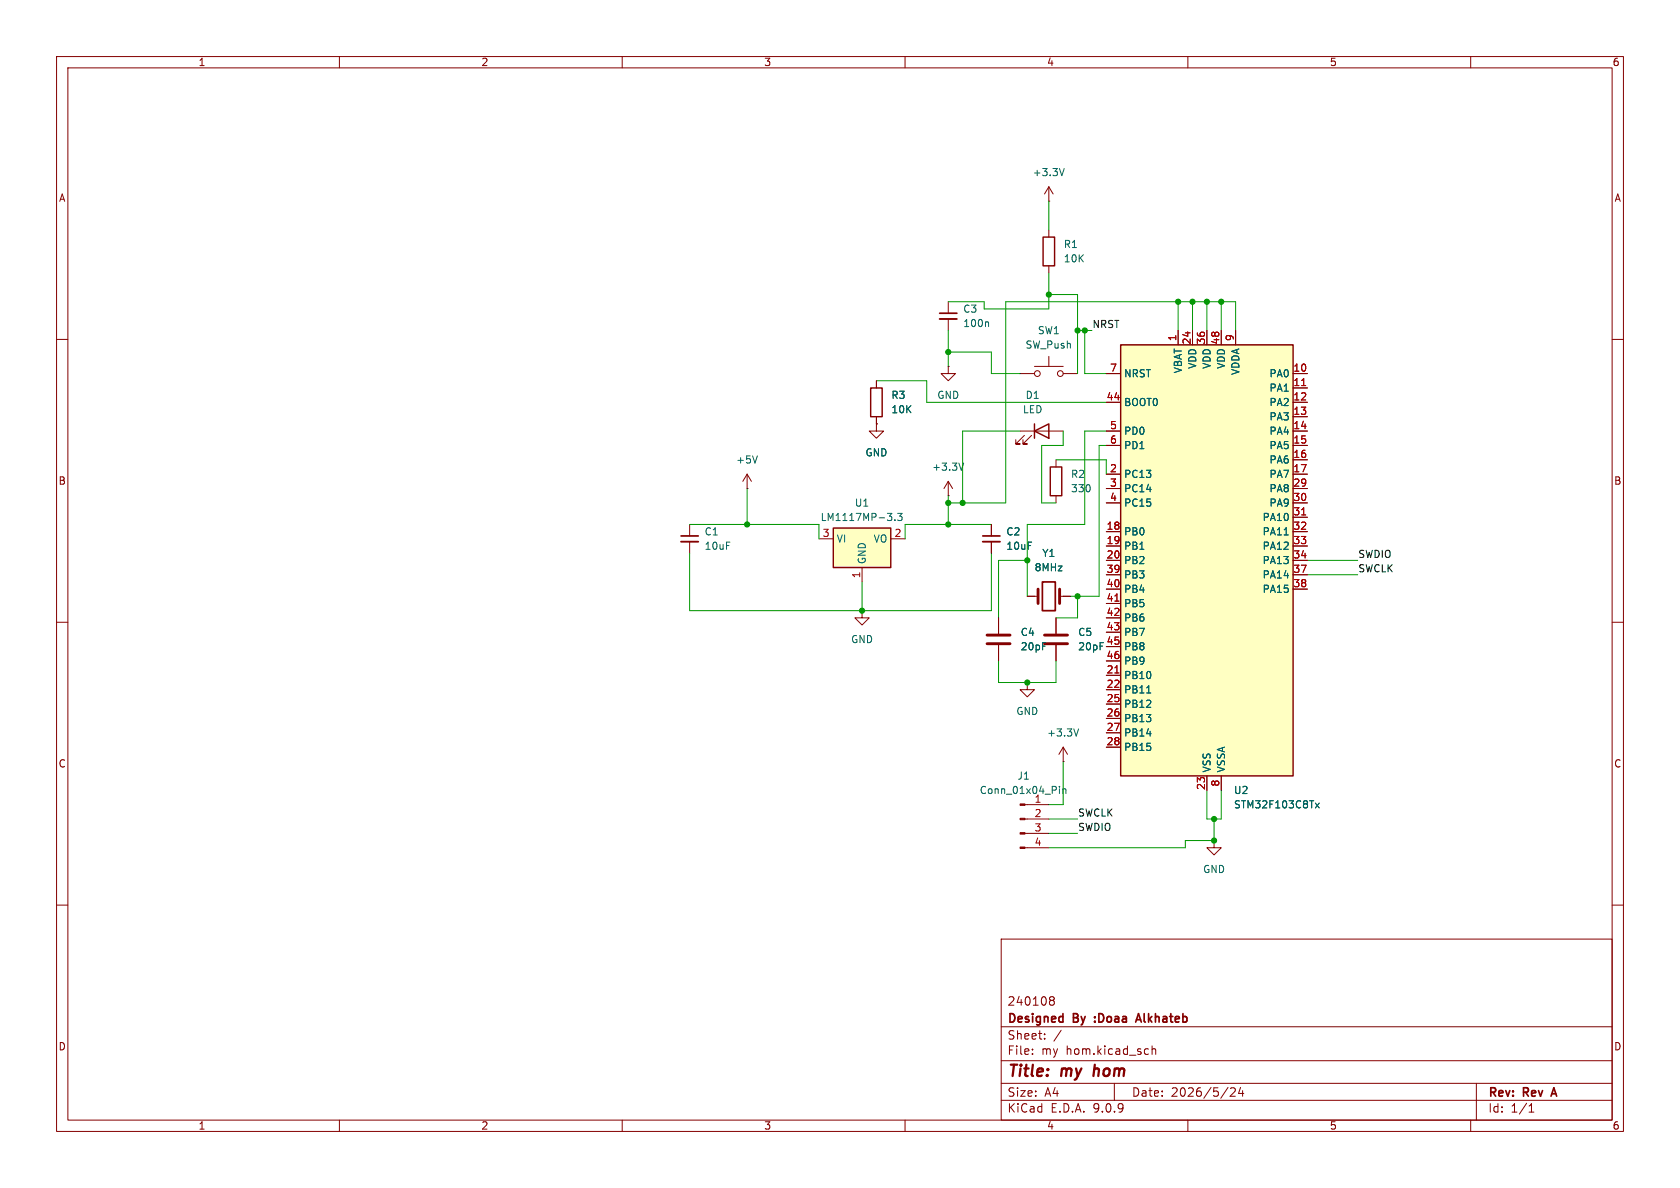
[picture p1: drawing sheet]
<svg xmlns="http://www.w3.org/2000/svg" width="297mm" height="210mm" viewBox="0 0 297 210" stroke-linecap="round" stroke-linejoin="round" font-family="sans-serif">
<g fill="none" stroke="#840000" stroke-width=".18">
<path d="M10 10h277v190h-277zM12 12h273v186h-273zM60 10v2M110 10v2M160 10v2M210 10v2M260 10v2M10 60h2M285 60h2M132.1 86.4h.1M132.1 83.8l-.8 1.3M132.1 83.8l.7 1.3"/>
<path d="M132.1 83.8v2.6M175.3 92.7v2M175.3 95.8v2M10 110h2M285 110h2M10 160h2M177 166h108v32h-108zM185.6 176.7l.2 .1M185.6 176.3l.2-.1 .4 .1 .2 .3-.3 .2M185.8 176.8h.3M185.8 176.8l-.2 .2M186.1 176.8l.3 .3-.1 .5-.2 .1-.5-.1"/>
<path d="M285 160h2M60 198v2M110 198v2M160 198v2M177 194.5h108M177 191.5h108M177 187.5h108M177 181.5h108M182.5 186.3v.1M182.5 185.5v.1M184.7 183.6v.1M184.7 182.8v.1"/>
<path d="M187.6 182.1l-1.3 2M197 191.5v3M203.7 184.9v1.5M203.7 185.5l.2-.1 .3 .1 .1 .9M210 198v2M217.1 192.2l-1.3 2M217.5 192.4l.6-.1 .2 .1 .1 .3-.9 1.1h.9M219.3 192.2l-.3 1.1h.9M219.7 192.8v1M260 198v2M261 191.5v6.5M270.3 196.6h.9"/>
<path d="M270.3 195.5l.4-.4v1.5"/>
</g>
<path d="M173.7 94.7h3.1M193.6 179.8v.1M193.6 180.5v.2M200.8 180.7l.5-1.5 .5 1.5M200.9 180.3h.7M274.3 193.4h.8M274.7 192.3l-.5 1.5" fill="none" stroke="#840000" stroke-width=".3"/>
<path d="M193.6 188.2l-.3 2" fill="none" stroke="#840000" stroke-width=".4"/>
<path d="M133.9 80.6l-.4 1.3" fill="none" stroke="#006464" stroke-width=".18"/>
<path d="M173.7 95.8h3.1" fill="none" stroke="#840000" stroke-width=".33"/>
<path d="M198.1 61h30.5v76.2h-30.5z" fill="#ffffc2"/>
<path d="M153.9 68.6h2.1v5.1h-2.1zM198.1 61h30.5v76.2h-30.5z" fill="none" stroke="#840000" stroke-width=".25"/>
<g fill="none" stroke="#840000" stroke-width=".18">
<path d="M208.3 58.4v2.6M210.8 58.4v2.6M213.4 58.4v2.6M215.9 58.4v2.6M218.4 58.4v2.6M154.9 67.3v1.3M154.9 73.7v1.2M195.6 66h2.5M195.6 71.1h2.5M195.6 76.2h2.5M195.6 78.7h2.5M228.6 66h2.5"/>
<path d="M228.6 71.1h2.5M228.6 76.2h2.5M228.6 78.7h2.5M228.6 68.6h2.5M228.6 73.7h2.5M121.9 92.7v2M121.9 95.8v2M195.6 83.8h2.5M195.6 86.4h2.5M195.6 88.9h2.5M195.6 94h2.5M195.6 96.5h2.5"/>
<path d="M195.6 99.1h2.5M228.6 83.8h2.5M228.6 86.4h2.5M228.6 88.9h2.5M228.6 94h2.5M228.6 96.5h2.5M228.6 99.1h2.5M228.6 81.3h2.5M228.6 91.4h2.5M195.6 101.6h2.5M195.6 104.1h2.5M195.6 106.7h2.5"/>
<path d="M195.6 109.2h2.5M195.6 111.8h2.5M195.6 114.3h2.5M195.6 116.8h2.5M195.6 119.4h2.5M228.6 101.6h2.5M228.6 104.1h2.5M195.6 121.9h2.5M195.6 124.5h2.5M195.6 127h2.5M195.6 129.5h2.5M195.6 132.1h2.5"/>
<path d="M213.4 137.2v2.5M215.9 137.2v2.5"/>
</g>
<path d="M230.1 68.2h.7M230.1 91h.7M197.1 106.3h.7M197.1 119h.7" fill="none" stroke="#a90000" stroke-width=".18"/>
<path d="M227 94.6h.7M202.7 122.5h.7M232.5 142l.7 .8M233.2 142l-.7 .8" fill="none" stroke="#006464" stroke-width=".18"/>
<path d="M120.4 94.7h3" fill="none" stroke="#840000" stroke-width=".3"/>
<path d="M120.4 95.8h3" fill="none" stroke="#840000" stroke-width=".33"/>
<path d="M147.3 93.3h10.2v7h-10.2z" fill="#ffffc2"/>
<path d="M184.4 41.9h2v5.1h-2zM182.9 76.2l2.5-1.3v2.6zM182.9 74.9v2.6M147.3 93.3h10.2v7h-10.2zM185.7 82.6h2v5h-2z" fill="none" stroke="#840000" stroke-width=".25"/>
<g fill="none" stroke="#840000" stroke-width=".18">
<path d="M185.4 35.6h.1M185.4 33v2.6M185.4 33l-.7 1.3M185.4 33l.8 1.3M167.6 53.3v2.1M167.6 56.4v2M185.4 40.6v1.3M185.4 47v1.3M208.3 58.4v2.6M210.8 58.4v2.6M213.4 58.4v2.6M215.9 58.4v2.6"/>
<path d="M218.4 58.4v2.6M154.9 74.9v1.3h1.3l-1.3 1.3-1.2-1.3h1.2M154.9 74.9h.1M154.9 67.3v1.3M154.9 73.7v1.2M167.6 64.8v1.2h1.3l-1.3 1.3-1.2-1.3h1.2M167.6 64.8h.1M180.3 76.2h7.7M180.3 66h2.6M181.1 77l-1.5 1.5h.7h-.7v-.8M182.4 77l-1.6 1.5h.8h-.8v-.8M182.9 64.8h5.1"/>
<path d="M185.4 63v1.8M188 66h2.5M195.6 76.2h2.5M195.6 66h2.5M195.6 71.1h2.5M195.6 78.7h2.5M228.6 76.2h2.5M228.6 66h2.5M228.6 71.1h2.5M228.6 78.7h2.5M228.6 68.6h2.5M228.6 73.7h2.5"/>
<path d="M144.8 95.3h2.5M157.5 95.3h2.5M167.6 87.6h.1M167.6 85.1v2.5M167.6 85.1l-.7 1.3M167.6 85.1l.8 1.3M175.3 92.7v2M175.3 95.8v2M186.7 81.3v1.3M186.7 87.6v1.3M195.6 83.8h2.5M195.6 86.4h2.5"/>
<path d="M195.6 88.9h2.5M195.6 94h2.5M195.6 96.5h2.5M195.6 99.1h2.5M228.6 83.8h2.5M228.6 86.4h2.5M228.6 88.9h2.5M228.6 94h2.5M228.6 96.5h2.5M228.6 99.1h2.5M228.6 81.3h2.5M228.6 91.4h2.5"/>
<path d="M152.4 108v1.2h1.3l-1.3 1.3-1.3-1.3h1.3M152.4 108h.1M152.4 100.3v2.6M176.5 109.2v2.8M176.5 114v2.8M181.6 105.4h1.9M186.7 109.2v2.8M186.7 114v2.8M187.3 105.4h1.9M195.6 101.6h2.5M195.6 104.1h2.5M195.6 106.7h2.5"/>
<path d="M195.6 109.2h2.5M195.6 111.8h2.5M195.6 114.3h2.5M195.6 116.8h2.5M195.6 119.4h2.5M228.6 101.6h2.5M228.6 104.1h2.5M181.6 120.7v1.2h1.3l-1.3 1.3-1.3-1.3h1.3M181.6 120.7h.1M188 134.6h.1M188 132.1l-.8 1.3M188 132.1l.7 1.3"/>
<path d="M188 132.1v2.5M195.6 121.9h2.5M195.6 124.5h2.5M195.6 127h2.5M195.6 129.5h2.5M195.6 132.1h2.5M213.4 137.2v2.5M215.9 137.2v2.5M181.2 142.2h4.2M181.2 144.8h4.2M181.2 147.3h4.2M181.2 149.9h4.2"/>
<path d="M214.6 148.6v1.3h1.3l-1.3 1.2-1.2-1.2h1.2M214.6 148.6h.1"/>
<circle cx="183.4" cy="66" r=".51"/>
<circle cx="187.5" cy="66" r=".51"/>
</g>
<g fill="none" stroke="#006464" stroke-width=".18">
<path d="M188.1 29.8l-.4 1.3M174.6 56.9l.2 .2v.6M156.9 90.7h.8l-.5 .5M157.6 91.4v.5M158.2 91.9v.1M158.7 90.7h.8l-.4 .5 .3 .2v.5l-.2 .1-.5-.1M170.4 81.9l-.5 1.2M227 94.6h.7M187.3 139v.1M187.3 139.4v.9M187.9 139.4v.9M187.9 139.6l.2-.2 .3 .1v.8"/>
<path d="M190.7 128.8l-.4 1.3M202.7 122.5h.7M232.5 142l.7 .8M233.2 142l-.7 .8"/>
</g>
<path d="M166.1 55.4h3.1M184.3 102.9h2.3v5.1h-2.3z" fill="none" stroke="#840000" stroke-width=".3"/>
<path d="M166.1 56.4h3.1" fill="none" stroke="#840000" stroke-width=".33"/>
<path d="M174.5 112.3h4.1M174.5 113.8h4.1M183.5 104.1v2.6M184.7 112.3h4M184.7 113.8h4M187.3 104.1v2.6" fill="none" stroke="#840000" stroke-width=".51"/>
<g fill="#840000" stroke="#840000" stroke-width=".18">
<path d="M180.3 142.1h.9v.3h-.9z"/>
<path d="M180.3 144.7h.9v.2h-.9z"/>
<path d="M180.3 147.2h.9v.2h-.9z"/>
<path d="M180.3 149.7h.9v.3h-.9z"/>
</g>
<g fill="none" stroke="#009600" stroke-width=".18">
<path d="M185.4 35.6v5M167.6 58.4v6.4M185.4 48.3v6.3h-11.4v-1.3h-6.4M185.4 52.1h5.1v13.9M190.5 58.4h2.5M191.8 58.4v7.6h3.8M208.3 53.3v5.1M210.8 53.3v5.1M213.4 53.3v5.1M215.9 53.3v5.1M218.4 58.4v-5.1h-40.6v35.6h-10.2M154.9 67.3h8.9v3.8h31.8"/>
<path d="M167.6 62.2h7.7v3.8h5M180.3 76.2h-10.1v12.7M188 76.2v2.5h-3.9v10.2h2.6M195.6 76.2h-3.8v16.5h-10.2v12.7M195.6 78.7h-1.3v26.7h-5.1M121.9 97.8v10.2h53.4v-10.2M121.9 92.7h22.9v2.6M132.1 86.4v6.3M167.6 87.6v5.1M175.3 92.7h-15.3v2.6M181.6 99.1h-5.1v10.1M186.7 81.3h8.9v2.5"/>
<path d="M231.1 99.1h8.9M152.4 102.9v5.1M176.5 116.8v3.9h10.2v-3.9M190.5 105.4v3.8h-3.8M231.1 101.6h8.9M188 134.6v7.6h-2.6M213.4 139.7v5.1h2.5v-5.1M185.4 144.8h5.1M185.4 147.3h5.1M214.6 144.8v3.8h-5.1v1.3h-24.1"/>
</g>
<path d="M230.1 68.2h.7M230.1 91h.7M197.1 106.3h.7M197.1 119h.7" fill="none" stroke="#a90000" stroke-width=".18"/>
<g fill="#009600" stroke="#009600" stroke-width=".18">
<circle cx="167.6" cy="92.7" r=".46"/>
<circle cx="152.4" cy="108" r=".46"/>
<circle cx="132.1" cy="92.7" r=".46"/>
<circle cx="170.2" cy="88.9" r=".46"/>
<circle cx="167.6" cy="88.9" r=".46"/>
<circle cx="181.6" cy="99.1" r=".46"/>
<circle cx="215.9" cy="53.3" r=".46"/>
<circle cx="213.4" cy="53.3" r=".46"/>
<circle cx="210.8" cy="53.3" r=".46"/>
<circle cx="208.3" cy="53.3" r=".46"/>
<circle cx="190.5" cy="58.4" r=".46"/>
<circle cx="191.8" cy="58.4" r=".46"/>
<circle cx="167.6" cy="62.2" r=".46"/>
<circle cx="185.4" cy="52.1" r=".46"/>
<circle cx="214.6" cy="144.8" r=".46"/>
<circle cx="214.6" cy="148.6" r=".46"/>
<circle cx="190.5" cy="105.4" r=".46"/>
<circle cx="181.6" cy="120.7" r=".46"/>
</g>
<g font-size="2.8" fill="#840000">
<text x="178" y="190.9">Title:</text>
<text x="187.7" y="190.9">my</text>
<text x="194.2" y="190.9">hom</text>
</g>
<g font-size="2.1" fill="#840000">
<text x="178" y="178">240108</text>
<text x="178" y="184">Sheet:</text>
<text x="178" y="181.2">Designed</text>
<text x="189.8" y="181.2">By</text>
<text x="194.2" y="181.2">:Doaa</text>
<text x="202.2" y="181.2">Alkhateb</text>
<text x="178" y="186.7">File:</text>
<text x="184.1" y="186.7">my</text>
<text x="188.5" y="186.7">hom.kicad_sch</text>
<text x="178" y="196.9">KiCad</text>
<text x="178" y="194.1">Size:</text>
<text x="184.7" y="194.1">A4</text>
<text x="185.7" y="196.9">E.D.A.</text>
<text x="193.3" y="196.9">9.0.9</text>
<text x="200" y="194.1">Date:</text>
<text x="207" y="194.1">2026/5/24</text>
<text x="263" y="194.3">Rev:</text>
<text x="263" y="196.9">Id:</text>
<text x="267.1" y="196.9">1/1</text>
<text x="269.4" y="194.3">Rev</text>
<text x="275.1" y="194.3">A</text>
</g>
<g font-size="1.8" fill="#840000">
<text x="35" y="11.9">1</text>
<text x="85" y="11.9">2</text>
<text x="135" y="11.9">3</text>
<text x="185" y="11.9">4</text>
<text x="235" y="11.9">5</text>
<text x="285" y="11.9">6</text>
<text x="10.3" y="35.9">A</text>
<text x="285.3" y="35.9">A</text>
<text x="10.3" y="85.9">B</text>
<text x="285.3" y="85.9">B</text>
<text x="10.3" y="135.9">C</text>
<text x="285.3" y="135.9">C</text>
<text x="10.3" y="185.9">D</text>
<text x="285.3" y="185.9">D</text>
<text x="35" y="199.9">1</text>
<text x="85" y="199.9">2</text>
<text x="135" y="199.9">3</text>
<text x="185" y="199.9">4</text>
<text x="235" y="199.9">5</text>
<text x="285" y="199.9">6</text>
</g>
<g font-size="1.8" fill="#006464">
<text x="182.5" y="31.3">+3.3V</text>
<text x="188" y="44">R1</text>
<text x="188" y="46.6">10K</text>
<text x="170.2" y="55.5">C3</text>
<text x="170.2" y="58">100n</text>
<text x="183.4" y="59.3">SW1</text>
<text x="181.2" y="61.8">SW_Push</text>
<text x="211.7" y="65.3" transform="rotate(-90 211.7 65.3)">VDD</text>
<text x="214.2" y="65.3" transform="rotate(-90 214.2 65.3)">VDD</text>
<text x="216.8" y="65.3" transform="rotate(-90 216.8 65.3)">VDD</text>
<text x="157.5" y="70.7">R3</text>
<text x="165.6" y="70.7">GND</text>
<text x="181.2" y="70.7">D1</text>
<text x="198.6" y="66.9">NRST</text>
<text x="198.6" y="72">BOOT0</text>
<text x="209.1" y="66.1" transform="rotate(-90 209.1 66.1)">VBAT</text>
<text x="219.3" y="66.4" transform="rotate(-90 219.3 66.4)">VDDA</text>
<text x="224.3" y="66.9">PA0</text>
<text x="224.3" y="69.4">PA1</text>
<text x="224.3" y="72">PA2</text>
<text x="157.5" y="73.3">10K</text>
<text x="180.7" y="73.3">LED</text>
<text x="198.6" y="77.1">PD0</text>
<text x="224.3" y="74.5">PA3</text>
<text x="224.3" y="77.1">PA4</text>
<text x="130" y="82.1">+5V</text>
<text x="152.9" y="80.9">GND</text>
<text x="164.7" y="83.4">+3.3V</text>
<text x="198.6" y="79.6">PD1</text>
<text x="224.3" y="79.6">PA5</text>
<text x="224.3" y="82.1">PA6</text>
<text x="151" y="89.8">U1</text>
<text x="189.2" y="84.7">R2</text>
<text x="189.2" y="87.2">330</text>
<text x="198.6" y="84.7">PC13</text>
<text x="198.6" y="87.2">PC14</text>
<text x="198.6" y="89.8">PC15</text>
<text x="224.3" y="84.7">PA7</text>
<text x="224.3" y="87.2">PA8</text>
<text x="224.3" y="89.8">PA9</text>
<text x="124.5" y="94.8">C1</text>
<text x="145" y="92.3">LM1117MP-3.3</text>
<text x="177.8" y="94.8">C2</text>
<text x="198.6" y="94.8">PB0</text>
<text x="223.1" y="92.3">PA10</text>
<text x="223.1" y="94.8">PA11</text>
<text x="124.5" y="97.4">10uF</text>
<text x="147.8" y="96.1">VI</text>
<text x="153.3" y="99.8" transform="rotate(-90 153.3 99.8)">GND</text>
<text x="154.3" y="96.1">VO</text>
<text x="177.8" y="97.4">10uF</text>
<text x="182.8" y="101.2">8MHz</text>
<text x="184.2" y="98.7">Y1</text>
<text x="198.6" y="97.4">PB1</text>
<text x="198.6" y="99.9">PB2</text>
<text x="223.1" y="97.4">PA12</text>
<text x="223.1" y="99.9">PA13</text>
<text x="198.6" y="102.5">PB3</text>
<text x="198.6" y="105">PB4</text>
<text x="198.6" y="107.5">PB5</text>
<text x="223.1" y="102.5">PA14</text>
<text x="223.1" y="105">PA15</text>
<text x="150.4" y="113.9">GND</text>
<text x="180.3" y="112.6">C4</text>
<text x="190.5" y="112.6">C5</text>
<text x="198.6" y="110.1">PB6</text>
<text x="198.6" y="112.6">PB7</text>
<text x="180.3" y="115.2">20pF</text>
<text x="190.5" y="115.2">20pF</text>
<text x="198.6" y="115.2">PB8</text>
<text x="198.6" y="117.7">PB9</text>
<text x="198.6" y="120.2">PB10</text>
<text x="198.6" y="122.8">PB11</text>
<text x="198.6" y="125.3">PB12</text>
<text x="179.6" y="126.6">GND</text>
<text x="185" y="130.4">+3.3V</text>
<text x="198.6" y="127.9">PB13</text>
<text x="198.6" y="130.4">PB14</text>
<text x="198.6" y="132.9">PB15</text>
<text x="214.2" y="136.7" transform="rotate(-90 214.2 136.7)">VSS</text>
<text x="216.8" y="136.7" transform="rotate(-90 216.8 136.7)">VSSA</text>
<text x="173.1" y="140.6">Conn_01x04_Pin</text>
<text x="179.8" y="138">J1</text>
<text x="182.8" y="142">1</text>
<text x="218.1" y="140.6">U2</text>
<text x="218.1" y="143.1">STM32F103C8Tx</text>
<text x="212.6" y="154.5">GND</text>
</g>
<g font-size="1.8" fill="#0f0f0f">
<text x="193" y="58.1">NRST</text>
<text x="240" y="101.3">SWCLK</text>
<text x="240" y="98.7">SWDIO</text>
<text x="190.5" y="144.4">SWCLK</text>
<text x="190.5" y="147">SWDIO</text>
</g>
<g font-size="1.8" fill="#a90000">
<text x="196.1" y="65.8">7</text>
<text x="208" y="60.4" transform="rotate(-90 208 60.4)">1</text>
<text x="210.6" y="61" transform="rotate(-90 210.6 61)">24</text>
<text x="213.1" y="61" transform="rotate(-90 213.1 61)">36</text>
<text x="215.6" y="61" transform="rotate(-90 215.6 61)">48</text>
<text x="218.2" y="60.4" transform="rotate(-90 218.2 60.4)">9</text>
<text x="228.6" y="65.8">10</text>
<text x="195.5" y="70.9">44</text>
<text x="228.6" y="68.3">11</text>
<text x="228.6" y="70.9">12</text>
<text x="196.1" y="75.9">5</text>
<text x="228.6" y="73.4">13</text>
<text x="228.6" y="75.9">14</text>
<text x="196.1" y="78.5">6</text>
<text x="196.1" y="83.6">2</text>
<text x="228.6" y="78.5">15</text>
<text x="228.6" y="81">16</text>
<text x="228.6" y="83.6">17</text>
<text x="196.1" y="86.1">3</text>
<text x="196.1" y="88.6">4</text>
<text x="228.6" y="86.1">29</text>
<text x="228.6" y="88.6">30</text>
<text x="145.3" y="95">3</text>
<text x="158" y="95">2</text>
<text x="195.5" y="93.7">18</text>
<text x="228.6" y="91.2">31</text>
<text x="228.6" y="93.7">32</text>
<text x="195.5" y="96.3">19</text>
<text x="195.5" y="98.8">20</text>
<text x="195.5" y="101.3">39</text>
<text x="228.6" y="96.3">33</text>
<text x="228.6" y="98.8">34</text>
<text x="228.6" y="101.3">37</text>
<text x="152.1" y="102.3" transform="rotate(-90 152.1 102.3)">1</text>
<text x="195.5" y="103.9">40</text>
<text x="195.5" y="106.4">41</text>
<text x="228.6" y="103.9">38</text>
<text x="195.5" y="109">42</text>
<text x="195.5" y="111.5">43</text>
<text x="195.5" y="114">45</text>
<text x="195.5" y="116.6">46</text>
<text x="195.5" y="119.1">21</text>
<text x="195.5" y="121.7">22</text>
<text x="195.5" y="124.2">25</text>
<text x="195.5" y="126.7">26</text>
<text x="195.5" y="129.3">27</text>
<text x="195.5" y="131.8">28</text>
<text x="213.1" y="139.7" transform="rotate(-90 213.1 139.7)">23</text>
<text x="215.6" y="139.1" transform="rotate(-90 215.6 139.1)">8</text>
<text x="182.8" y="144.5">2</text>
<text x="182.8" y="147.1">3</text>
<text x="182.8" y="149.6">4</text>
</g>
</svg>
